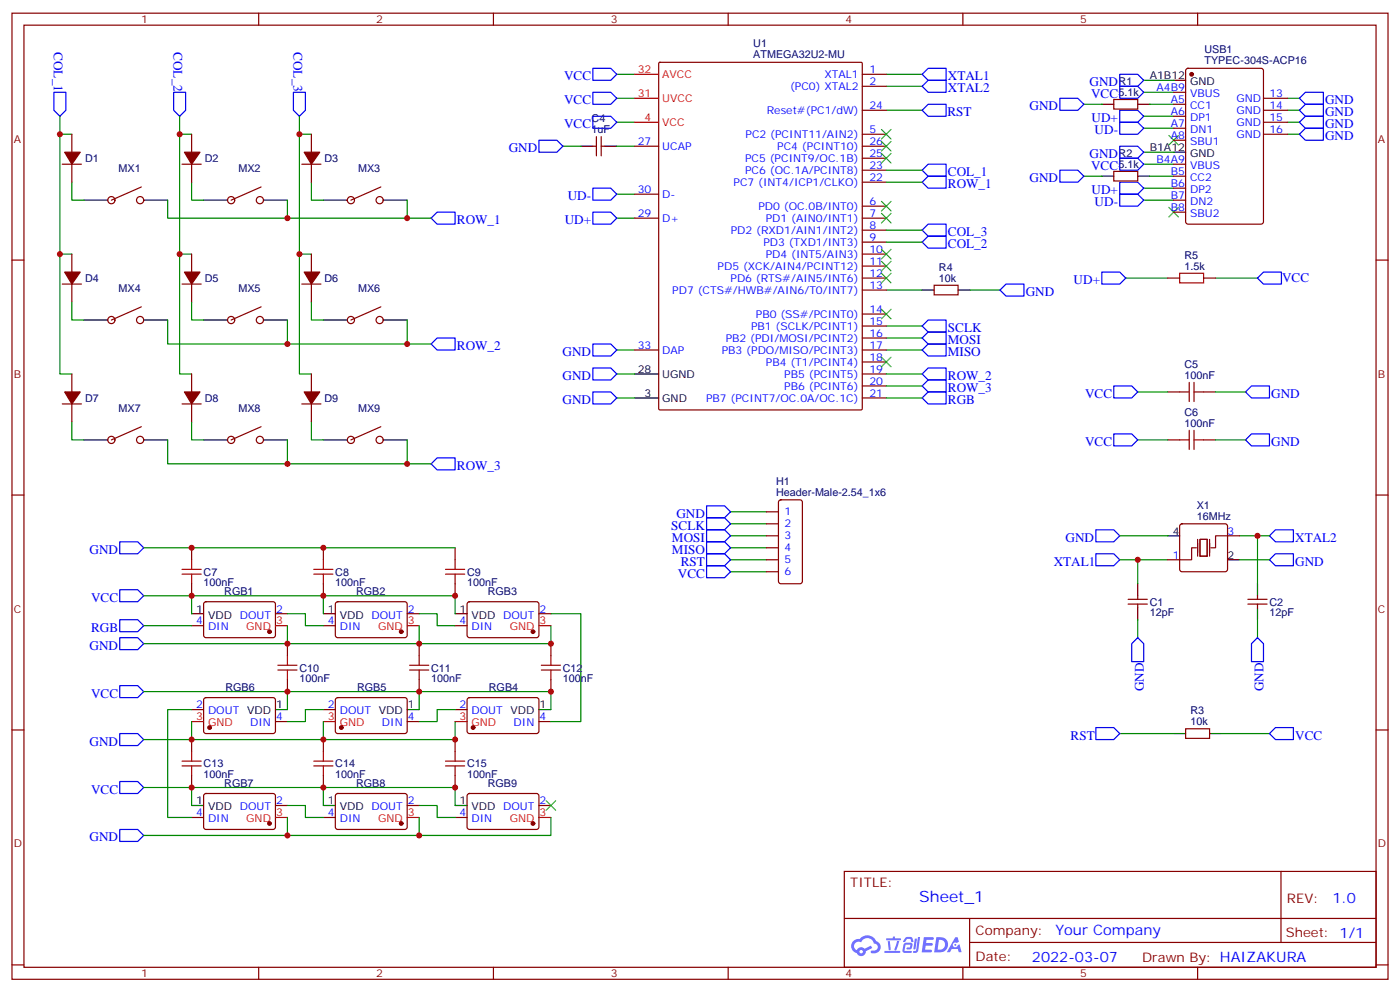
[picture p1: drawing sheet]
<svg xmlns="http://www.w3.org/2000/svg" width="412mm" height="292mm" viewBox="0 0 412 292" stroke-linecap="round" stroke-linejoin="round" font-family="sans-serif">
<g fill="none" stroke="#870000" stroke-width=".35">
<path d="M3.5 3.9h405.4v284.3h-405.4zM7.1 7.4h398.2v277.3h-398.2zM76.2 3.9v3.5M145.3 3.9v3.5M214.5 3.9v3.5M283.6 3.9v3.5M352.8 3.9v3.5M3.5 76.6h3.6M405.3 76.6h3.6M3.5 145.7h3.6M405.3 145.7h3.6M3.5 214.8h3.6"/>
<path d="M405.3 214.8h3.6M248.7 256.5h156.6v28.2h-156.6zM377.3 256.5v20.9M248.7 270.3h156.5M285.6 277.4h119.6M285.6 270.3v14.1M3.5 284h3.6M76.2 284.7v3.5M145.3 284.7v3.5M214.5 284.7v3.5M283.6 284.7v3.5M352.8 284.7v3.5"/>
<path d="M405.3 284h3.6"/>
</g>
<g fill="#5487ff">
<path d="M272.1 275.8h2.6l.3 .2-.1 .6h-2l-.1 .9h1.6l.4 .4-.4 .4h-1.7l-.2 1.2 1.8 .1 .3 .3-.2 .3-2.9 .1z"/>
<path d="M281.4 275.9h.7l.4 1.3-.7 .3a.74 .74 0 0 0-1.1 .3 .74 .74 0 0 0 .5 1 .74 .74 0 0 0 .9-.6l.5-.3 .7 2.3h-.9l-.2-.9h-1.9l-.5 .9h-.9z"/>
<path d="M269.5 276.2h.6l-.4 3a.31 .31 0 0 1-.3 .2 .31 .31 0 0 1-.3-.3z"/>
<path d="M270.4 275.8h.6l-.5 3.9a.89 .89 0 0 1-.7 .7 .89 .89 0 0 1-.9-.3l1-.4z"/>
<path d="M266.8 275.9l.6-.2 1.2 .2 .5 1.2-.6 .2-.4-1-1 .2a.95 .95 0 0 1-1 .8l-.1-.2z"/>
<path d="M266.4 277.6l1.8-.2a1.04 1.04 0 0 1 .6 1.1 1.04 1.04 0 0 1-.8 .9h-.7a.29 .29 0 0 1-.3-.3 .29 .29 0 0 1 .3-.2l.7-.1 .2-.8-1.4 .1-.4 1.7 1.9 .1a.29 .29 0 0 1 .3 .3 .29 .29 0 0 1-.3 .3l-2-.1-.4-.2 .2-2.1z"/>
<path d="M260.5 279.9h4.4a.3 .3 0 0 1 .3 .3 .3 .3 0 0 1-.3 .3h-4.3z"/>
<path d="M264.3 276.9h.6l-.5 1.7a1.02 1.02 0 0 1-.7 1.2l-.2-.3z"/>
<path d="M261.5 277h.6l.3 2.4-.3 .3-.3-.2z"/>
<path d="M261.1 276.2h1.9l.2-.6h.5l-.1 .6h1.5a.29 .29 0 0 1 .3 .3 .29 .29 0 0 1-.3 .2h-3.9z"/>
<path d="M275.8 275.8l-.6 4.5h1.4a2.27 2.27 0 0 0 2.7-2.3 2.27 2.27 0 0 0-2.7-2.2zM276.6 276.6a1.5 1.5 0 0 1 1.8 1.5 1.5 1.5 0 0 1-1.9 1.4h-.3z"/>
<path d="M251.4 277a2.09 2.09 0 0 0 1 3.5 1.37 1.37 0 0 0 1.5 .9 1.37 1.37 0 0 0 1.1-1.4l2-1-.5-.7-1.8 .9a1.4 1.4 0 0 0-2.3 .5 1.32 1.32 0 0 1-.6-1.9 1.32 1.32 0 0 1 1.9-.5 2.02 2.02 0 0 1 2-1.2 2.02 2.02 0 0 1 1.8 1.6 1.09 1.09 0 0 1 1.1 1.4 1.09 1.09 0 0 1-1.6 .7 .41 .41 0 0 0-.5 .3 .41 .41 0 0 0 .4 .5 1.89 1.89 0 0 0 2.4-1.2 1.89 1.89 0 0 0-1.2-2.4 2.98 2.98 0 0 0-5-.7l-1 .2zM253.2 280.1a.52 .52 0 0 1 1 0 .52 .52 0 0 1-1 0z"/>
<circle cx="281.4" cy="278.1" r=".28"/>
</g>
<g fill="none" stroke="#00f" stroke-width=".35">
<path d="M15.9 27.2h3.5v5.3l-1.8 1.7-1.7-1.7zM51.2 27.2h3.5v5.3l-1.8 1.7-1.7-1.7zM86.4 27.2h3.6v5.3l-1.8 1.7-1.8-1.7zM174.6 34.2h5.3l1.8 1.8-1.8 1.7h-5.3zM174.6 27.2h5.3l1.8 1.7-1.8 1.8h-5.3zM174.6 20.1h5.3l1.8 1.8-1.8 1.7h-5.3zM271.6 32.5l1.8-1.8h5.3v3.5h-5.3zM273.4 23.6h5.3v3.6h-5.3l-1.8-1.8zM273.4 20.1h5.3v3.5h-5.3l-1.8-1.7zM312.2 28.9h5.3l1.8 1.8-1.8 1.8h-5.3zM329.8 36h5.3l1.8 1.7-1.8 1.8h-5.3zM329.8 32.5h5.3l1.8 1.7-1.8 1.8h-5.3z"/>
<path d="M329.8 25.4h5.3l1.8 1.8-1.8 1.7h-5.3zM329.8 21.9h5.3l1.8 1.7-1.8 1.8h-5.3zM384.5 37.7h5.3v3.6h-5.3l-1.7-1.8zM384.5 34.2h5.3v3.5h-5.3l-1.7-1.7zM384.5 30.7h5.3v3.5h-5.3l-1.7-1.7zM384.5 27.2h5.3v3.5h-5.3l-1.7-1.8zM158.7 41.3h5.3l1.8 1.7-1.8 1.8h-5.3zM174.6 55.4h5.3l1.8 1.7-1.8 1.8h-5.3zM271.6 50.1l1.8-1.8h5.3v3.6h-5.3zM273.4 51.9h5.3v3.5h-5.3l-1.8-1.8zM312.2 50.1h5.3l1.8 1.8-1.8 1.7h-5.3zM329.8 57.1h5.3l1.8 1.8-1.8 1.8h-5.3z"/>
<path d="M329.8 53.6h5.3l1.8 1.8-1.8 1.7h-5.3zM329.8 46.6h5.3l1.8 1.7-1.8 1.8h-5.3zM329.8 43h5.3l1.8 1.8-1.8 1.8h-5.3zM128.8 62.4h5.3v3.6h-5.3l-1.8-1.8zM174.6 62.4h5.3l1.8 1.8-1.8 1.8h-5.3zM273.4 66h5.3v3.5h-5.3l-1.8-1.8zM273.4 69.5h5.3v3.5h-5.3l-1.8-1.7zM271.6 96l1.8-1.8h5.3v3.5h-5.3zM273.4 97.7h5.3v3.5h-5.3l-1.8-1.7zM296.3 83.6h5.3v3.5h-5.3l-1.7-1.7zM324.6 80.1h5.2l1.8 1.7-1.8 1.8h-5.2zM370.4 81.8l1.8-1.7h5.3v3.5h-5.3z"/>
<path d="M127 101.2l1.8-1.7h5.3v3.5h-5.3zM174.6 115.4h5.3l1.8 1.7-1.8 1.8h-5.3zM174.6 108.3h5.3l1.8 1.8-1.8 1.7h-5.3zM174.6 101.2h5.3l1.8 1.8-1.8 1.8h-5.3zM271.6 117.1l1.8-1.7h5.3v3.5h-5.3zM273.4 111.8h5.3v3.6h-5.3l-1.8-1.8zM273.4 108.3h5.3v3.5h-5.3l-1.8-1.7zM273.4 101.2h5.3v3.6h-5.3l-1.8-1.8zM328.1 113.6h5.3l1.7 1.8-1.7 1.7h-5.3zM366.9 115.4l1.8-1.8h5.2v3.5h-5.2zM128.8 134.8h5.3v3.5h-5.3l-1.8-1.8zM328.1 127.7h5.3l1.7 1.8-1.7 1.7h-5.3z"/>
<path d="M368.7 127.7h5.2v3.5h-5.2l-1.8-1.7zM35.3 159.5h5.3l1.7 1.7-1.7 1.8h-5.3zM208.1 148.9h5.3l1.8 1.7-1.8 1.8h-5.3zM208.1 152.4h5.3l1.8 1.8-1.8 1.7h-5.3zM208.1 159.5h5.3l1.8 1.7-1.8 1.8h-5.3zM208.1 155.9h5.3l1.8 1.8-1.8 1.8h-5.3zM322.8 155.9h5.3l1.7 1.8-1.7 1.8h-5.3zM375.7 155.9h5.3v3.6h-5.3l-1.8-1.8zM35.3 173.6h5.3l1.7 1.7-1.7 1.8h-5.3zM208.1 166.5h5.3l1.8 1.8-1.8 1.7h-5.3zM208.1 163h5.3l1.8 1.7-1.8 1.8h-5.3zM322.8 163h5.3l1.7 1.7-1.7 1.8h-5.3z"/>
<path d="M375.7 163h5.3v3.5h-5.3l-1.8-1.8zM35.3 182.4h5.3l1.7 1.7-1.7 1.8h-5.3zM35.3 187.7h5.3l1.7 1.7-1.7 1.8h-5.3zM335.1 187.7l1.8 1.7v5.3h-3.5v-5.3zM370.4 187.7l1.8 1.7v5.3h-3.5v-5.3zM35.3 201.8h5.3l1.7 1.8-1.7 1.7h-5.3zM35.3 215.9h5.3l1.7 1.8-1.7 1.7h-5.3zM322.8 214.1h5.3l1.7 1.8-1.7 1.8h-5.3zM375.7 214.1h5.3v3.6h-5.3l-1.8-1.8zM35.3 230h5.3l1.7 1.8-1.7 1.7h-5.3zM35.3 244.1h5.3l1.7 1.8-1.7 1.7h-5.3z"/>
</g>
<g fill="none" stroke="#870000" stroke-width=".35">
<path d="M194.1 18.5l.3-.2h59.2l.4 .2v101.8l-.2 .3h-59.4l-.3-.1zM21.2 39.5v5.3M56.4 39.5v5.3M91.7 39.5v5.3M254 32.5h7.1M254 39.5h7.1M254 21.9h7.1M254 25.4h7.1M328.1 29.3h7v2.8h-7zM345.7 27.2h3.5M345.7 30.7h3.5M345.7 34.2h3.5"/>
<path d="M345.7 37.7h3.5M349.5 20.3l.5-.2h21.5l.6 .4 .1 44.8-.5 .6-21.7 .1-.7-.5-.1-44.7zM372.2 28.9h7M372.2 32.5h7M372.2 36h7M372.2 39.5h7M18.3 48.3h5.7M21.2 48.3v5.3M41.6 55l-8.8 3.9M53.6 48.3h5.7M56.4 48.3v5.3M76.9 55l-8.8 3.9"/>
<path d="M88.9 48.3h5.6M91.7 48.3v5.3M112.2 55l-8.8 3.9M174.6 43h1.1M175.7 40.2v5.7M177.1 43h1.1M177.1 40.2v5.7M187 43h7M187 57.1h7M254 43h7.1M254 46.6h7.1M254 50.1h7.1"/>
<path d="M254 53.6h7.1M328.1 50.4h7v2.9h-7zM345.7 41.3h3.5M345.7 48.3h3.5M345.7 51.9h3.5M345.7 55.4h3.5M345.7 58.9h3.5M21.2 74.8v5.3M56.4 74.8v5.3M91.7 74.8v5.3M187 64.2h7M254 64.2h7.1"/>
<path d="M254 67.7h7.1M254 74.8h7.1M254 78.3h7.1M254 60.7h7.1M254 71.3h7.1M345.7 62.4h3.5M18.3 83.6h5.7M21.2 83.6v5.3M41.6 90.3l-8.8 3.9M53.6 83.6h5.7M56.4 83.6v5.3M76.9 90.3l-8.8 3.9"/>
<path d="M88.9 83.6h5.6M91.7 83.6v5.3M112.2 90.3l-8.8 3.9M254 92.4h7.1M254 96h7.1M254 99.5h7.1M254 81.8h7.1M254 85.4h7.1M275.2 84h7v2.8h-7zM344 81.8h3.5M354.5 81.8h3.6M18.3 118.9h5.7"/>
<path d="M21.2 110.1v5.3M21.2 118.9v5.3M53.6 118.9h5.7M56.4 110.1v5.3M56.4 118.9v5.3M88.9 118.9h5.6M91.7 110.1v5.3M91.7 118.9v5.3M187 103h7M254 103h7.1M254 106.5h7.1M254 110.1h7.1"/>
<path d="M254 113.6h7.1M254 117.1h7.1M344 115.4h3.5M354.5 115.4h3.6M41.6 125.6l-8.8 3.9M76.9 125.6l-8.8 3.9M112.2 125.6l-8.8 3.9M344 129.5h3.5M354.5 129.5h3.6M225.8 157.7h3.5M225.8 150.6h3.5M225.8 154.2h3.5"/>
<path d="M229.5 147.3l.5-.2h5.7l.6 .4 .1 23.6-.5 .6-5.9 .1-.6-.5-.1-23.5zM347.7 154.4l.5-.2h12.7l.5 .2 .2 .5v12.7l-.2 .5-.5 .2h-12.7l-.5-.3-.2-.4v-12.7zM361.6 157.7h3.5M56.4 161.2v3.5M56.4 171.8v3.5M60.2 177.3l.5-.2h20l.4 .7v9.4l-.7 .5-20-.1-.4-.6v-9.2zM95.2 161.2v3.5M95.2 171.8v3.5M99 177.3l.5-.2h20l.4 .7v9.4l-.7 .5-20-.1-.4-.6v-9.2zM134.1 161.2v3.5M134.1 171.8v3.5M137.8 177.3l.5-.2h20l.4 .7v9.4l-.7 .5-20-.1-.4-.6v-9.2z"/>
<path d="M225.8 164.7h3.5M225.8 161.2h3.5M225.8 168.3h3.5M332.3 177.8h5.7M332.3 176.4h5.7M335.1 175.3v1.1M335.1 177.8v1.1M344 164.7h3.5M367.6 177.8h5.6M367.6 176.4h5.6M370.4 175.3v1.1M370.4 177.8v1.1"/>
<path d="M56.4 184.1h3.6M81.1 180.6h3.6M84.7 189.4v3.6M95.2 184.1h3.6M119.9 180.6h3.6M123.5 189.4v3.6M134.1 184.1h3.5M158.7 180.6h3.6M162.3 189.4v3.6M56.4 208.8h3.6M56.4 217.7v3.5M60.2 205.5l.5-.2 20 .1 .4 .6v9.5l-.7 .4-20-.1-.4-.6v-9.2z"/>
<path d="M81.1 212.4h3.6M84.7 200v3.6M95.2 208.8h3.6M95.2 217.7v3.5M99 205.5l.5-.2 20 .1 .4 .6v9.5l-.7 .4-20-.1-.4-.6v-9.2zM119.9 212.4h3.6M123.5 200v3.6M134.1 208.8h3.5M134.1 217.7v3.5M137.8 205.5l.5-.2 20 .1 .4 .6v9.5l-.7 .4-20-.1-.4-.6v-9.2zM158.7 212.4h3.6M162.3 200v3.6"/>
<path d="M349.2 214.5h7.1v2.8h-7.1zM56.4 228.2v3.6M60.2 233.7l.5-.2 20 .1 .4 .6v9.5l-.7 .4h-20l-.4-.7v-9.2zM81.1 237.1h3.6M95.2 228.2v3.6M99 233.7l.5-.2 20 .1 .4 .6v9.5l-.7 .4h-20l-.4-.7v-9.2zM119.9 237.1h3.6M134.1 228.2v3.6M137.8 233.7l.5-.2 20 .1 .4 .6v9.5l-.7 .4h-20l-.4-.7v-9.2zM158.7 237.1h3.6M56.4 240.6h3.6M95.2 240.6h3.6"/>
<path d="M134.1 240.6h3.5"/>
<circle cx="32.8" cy="58.9" r="1.06"/>
<circle cx="41.3" cy="58.9" r="1.06"/>
<circle cx="68.1" cy="58.9" r="1.06"/>
<circle cx="76.6" cy="58.9" r="1.06"/>
<circle cx="103.4" cy="58.9" r="1.06"/>
<circle cx="111.8" cy="58.9" r="1.06"/>
<circle cx="32.8" cy="94.2" r="1.06"/>
<circle cx="41.3" cy="94.2" r="1.06"/>
<circle cx="68.1" cy="94.2" r="1.06"/>
<circle cx="76.6" cy="94.2" r="1.06"/>
<circle cx="103.4" cy="94.2" r="1.06"/>
<circle cx="111.8" cy="94.2" r="1.06"/>
<circle cx="32.8" cy="129.5" r="1.06"/>
<circle cx="41.3" cy="129.5" r="1.06"/>
<circle cx="68.1" cy="129.5" r="1.06"/>
<circle cx="76.6" cy="129.5" r="1.06"/>
<circle cx="103.4" cy="129.5" r="1.06"/>
<circle cx="111.8" cy="129.5" r="1.06"/>
</g>
<g fill="none" stroke="#000" stroke-width=".35">
<path d="M324.6 30.7h3.5M335.1 30.7h3.6M345.7 23.6h3.5M24.7 58.9h7M42.3 58.9h7.1M60 58.9h7M77.6 58.9h7.1M95.2 58.9h7.1M112.9 58.9h7M171.1 43h3.5M178.2 43h3.5M324.6 51.9h3.5"/>
<path d="M335.1 51.9h3.6M345.7 44.8h3.5M24.7 94.2h7M42.3 94.2h7.1M60 94.2h7M77.6 94.2h7.1M95.2 94.2h7.1M112.9 94.2h7M271.6 85.4h3.6M282.2 85.4h3.6M187 110.1h7M187 117.1h7"/>
<path d="M24.7 129.5h7M42.3 129.5h7.1M60 129.5h7M77.6 129.5h7.1M95.2 129.5h7.1M112.9 129.5h7M344 157.7h3.5M335.1 171.8v3.5M335.1 178.9v3.5M361.6 164.7h3.5M370.4 171.8v3.5M370.4 178.9v3.5"/>
<path d="M56.4 180.6h3.6M95.2 180.6h3.6M134.1 180.6h3.5M81.1 208.8h3.6M119.9 208.8h3.6M158.7 208.8h3.6M345.7 215.9h3.5M356.3 215.9h3.5M56.4 237.1h3.6M95.2 237.1h3.6M134.1 237.1h3.5"/>
</g>
<g fill="none" stroke="#008700" stroke-width=".35">
<path d="M17.6 34.2v75.9h3.6M17.6 39.5h3.6M52.9 34.2v5.3h3.5M52.9 39.5v35.3h3.5M88.2 34.2v75.9h3.5M88.2 39.5h3.5M181.7 36h5.3M181.7 28.9h5.3M181.7 21.9h5.3M261.1 32.5h10.5M261.1 25.4h10.5M261.1 21.9h10.5"/>
<path d="M319.3 30.7h5.3M336.9 37.7h8.8M336.9 34.2h8.8M336.9 27.2h8.8M336.9 23.6h8.8M338.7 30.7h7M379.2 39.5h3.6M379.2 36h3.6M379.2 32.5h3.6M379.2 28.9h3.6M21.2 53.6v5.3h3.5M49.4 58.9v5.3h77.6"/>
<path d="M56.4 53.6v5.3h3.6M84.7 58.9v5.3M91.7 53.6v5.3h3.5M119.9 58.9v5.3M165.8 43h5.3M181.7 43h5.3M181.7 57.1h5.3M261.1 50.1h10.5M261.1 53.6h10.5M319.3 51.9h5.3M336.9 58.9h8.8M336.9 55.4h8.8"/>
<path d="M336.9 48.3h8.8M336.9 44.8h8.8M338.7 51.9h7M17.6 74.8h3.6M52.9 74.8v35.3h3.5M88.2 74.8h3.5M181.7 64.2h5.3M261.1 71.3h10.5M261.1 67.7h10.5M21.2 88.9v5.3h3.5M49.4 94.2v7h77.6M56.4 88.9v5.3h3.6"/>
<path d="M84.7 94.2v7M91.7 88.9v5.3h3.5M119.9 94.2v7M261.1 96h10.5M261.1 99.5h10.5M261.1 85.4h10.5M285.8 85.4h8.8M331.6 81.8h12.4M358.1 81.8h12.3M181.7 103h5.3M181.7 117.1h5.3M181.7 110.1h5.3"/>
<path d="M261.1 103h10.5M261.1 117.1h10.5M261.1 110.1h10.5M261.1 113.6h10.5M335.1 115.4h8.9M358.1 115.4h8.8M21.2 124.2v5.3h3.5M49.4 129.5v7h77.6M56.4 124.2v5.3h3.6M84.7 129.5v7M91.7 124.2v5.3h3.5M119.9 129.5v7"/>
<path d="M335.1 129.5h8.9M358.1 129.5h8.8M215.2 157.7h10.6M215.2 154.2h10.6M215.2 150.6h10.6M329.8 157.7h14.2M365.1 157.7h8.8M370.4 157.7v14.1M42.3 175.3h14.1v5.3M42.3 161.2h91.8M56.4 175.3h77.7v5.3M95.2 175.3v5.3"/>
<path d="M215.2 164.7h10.6M215.2 161.2h10.6M215.2 168.3h10.6M329.8 164.7h14.2M335.1 164.7v7.1M365.1 164.7h8.8M42.3 184.1h14.1M84.7 180.6h5.3v3.5h5.2M84.7 184.1v5.3M123.5 180.6h5.3v3.5h5.3M123.5 184.1v5.3M162.3 180.6h8.8v31.8h-8.8"/>
<path d="M162.3 184.1v5.3h-120M335.1 182.4v5.3M370.4 182.4v5.3M42.3 203.6h42.4v5.2M56.4 208.8h-7v31.8h7M56.4 212.4v5.3M84.7 203.6h77.6v5.2M95.2 208.8h-5.2v3.6h-5.3M95.2 212.4v5.3M123.5 203.6v5.2M134.1 208.8h-5.3v3.6h-5.3M134.1 212.4v5.3h-91.8"/>
<path d="M329.8 215.9h15.9M359.8 215.9h14.1M42.3 231.8h14.1v5.3M56.4 231.8h77.7v5.3M84.7 237.1h5.3v3.5h5.2M95.2 231.8v5.3M123.5 237.1h5.3v3.5h5.3M84.7 240.6v5.3h-42.4M123.5 240.6v5.3h-38.8M162.3 240.6v5.3h-38.8"/>
</g>
<g fill="none" stroke="#3c3" stroke-width=".35">
<path d="M259.6 38.1l2.9 2.8M262.5 38.1l-2.9 2.8M344.3 39.9l2.8 2.8M347.1 39.9l-2.8 2.8M259.6 41.6l2.9 2.8M259.6 45.2l2.9 2.8M259.6 59.3l2.9 2.8M262.5 41.6l-2.9 2.8M262.5 45.2l-2.9 2.8M262.5 59.3l-2.9 2.8M259.6 76.9l2.9 2.8M259.6 73.4l2.9 2.8"/>
<path d="M259.6 62.8l2.9 2.8M262.5 76.9l-2.9 2.8M262.5 73.4l-2.9 2.8M262.5 62.8l-2.9 2.8M344.3 61l2.8 2.9M347.1 61l-2.8 2.9M259.6 91l2.9 2.8M259.6 80.4l2.9 2.9M262.5 91l-2.9 2.8M262.5 80.4l-2.9 2.9M259.6 105.1l2.9 2.8M262.5 105.1l-2.9 2.8"/>
<path d="M160.9 235.7l2.8 2.8M163.7 235.7l-2.8 2.8"/>
</g>
<g fill="#870000" stroke="#870000" stroke-width=".35">
<path d="M19 44.8h4.6l-2.4 3.5z"/>
<path d="M54.3 44.8h4.6l-2.5 3.5z"/>
<path d="M89.6 44.8h4.6l-2.5 3.5z"/>
<path d="M19 80.1h4.6l-2.4 3.5z"/>
<path d="M54.3 80.1h4.6l-2.5 3.5z"/>
<path d="M89.6 80.1h4.6l-2.5 3.5z"/>
<path d="M19 115.4h4.6l-2.4 3.5z"/>
<path d="M54.3 115.4h4.6l-2.5 3.5z"/>
<path d="M89.6 115.4h4.6l-2.5 3.5z"/>
<circle cx="351" cy="21.9" r=".53"/>
<circle cx="79.4" cy="185.9" r=".53"/>
<circle cx="118.2" cy="185.9" r=".53"/>
<circle cx="157" cy="185.9" r=".53"/>
<circle cx="139.3" cy="214.1" r=".53"/>
<circle cx="100.5" cy="214.1" r=".53"/>
<circle cx="61.7" cy="214.1" r=".53"/>
<circle cx="79.4" cy="242.4" r=".53"/>
<circle cx="118.2" cy="242.4" r=".53"/>
<circle cx="157" cy="242.4" r=".53"/>
</g>
<path d="M187 28.9h7M187 36h7M187 21.9h7M81.1 184.1h3.6M119.9 184.1h3.6M158.7 184.1h3.6M56.4 212.4h3.6M95.2 212.4h3.6M134.1 212.4h3.5M81.1 240.6h3.6M119.9 240.6h3.6M158.7 240.6h3.6" fill="none" stroke="#f00" stroke-width=".35"/>
<path d="M352.8 158.7v5M353.5 158.7h2.1v5h-2.1zM356.3 158.7v5M361.6 157.7h-3.5v3.5h-1.4M352.4 161.2h-1.4v3.5h-3.5" fill="none" stroke="#870012" stroke-width=".35"/>
<g fill="none" stroke="#a10000" stroke-width=".35">
<path d="M347.5 80.4h7v2.9h-7zM347.5 115.4h2.8M350.3 112.5v5.7M351.7 112.5v5.7M351.7 115.4h2.8M347.5 129.5h2.8M350.3 126.6v5.7M351.7 126.6v5.7M351.7 129.5h2.8M53.6 167.6h5.7M53.6 169h5.7M56.4 164.7v2.9"/>
<path d="M56.4 169v2.8M92.4 167.6h5.7M92.4 169h5.7M95.2 164.7v2.9M95.2 169v2.8M131.2 167.6h5.7M131.2 169h5.7M134.1 164.7v2.9M134.1 169v2.8M81.8 195.8h5.7M81.8 197.2h5.7M84.7 193v2.8"/>
<path d="M84.7 197.2v2.8M120.6 195.8h5.7M120.6 197.2h5.7M123.5 193v2.8M123.5 197.2v2.8M159.5 195.8h5.6M159.5 197.2h5.6M162.3 193v2.8M162.3 197.2v2.8M53.6 224h5.7M53.6 225.4h5.7M56.4 221.2v2.8"/>
<path d="M56.4 225.4v2.8M92.4 224h5.7M92.4 225.4h5.7M95.2 221.2v2.8M95.2 225.4v2.8M131.2 224h5.7M131.2 225.4h5.7M134.1 221.2v2.8M134.1 225.4v2.8"/>
</g>
<g fill="#c00">
<circle cx="52.9" cy="39.5" r=".88"/>
<circle cx="52.9" cy="74.8" r=".88"/>
<circle cx="84.7" cy="136.5" r=".88"/>
<circle cx="119.9" cy="136.5" r=".88"/>
<circle cx="84.7" cy="101.2" r=".88"/>
<circle cx="119.9" cy="101.2" r=".88"/>
<circle cx="84.7" cy="64.2" r=".88"/>
<circle cx="119.9" cy="64.2" r=".88"/>
<circle cx="17.6" cy="74.8" r=".88"/>
<circle cx="17.6" cy="39.5" r=".88"/>
<circle cx="88.2" cy="39.5" r=".88"/>
<circle cx="88.2" cy="74.8" r=".88"/>
<circle cx="335.1" cy="164.7" r=".88"/>
<circle cx="370.4" cy="157.7" r=".88"/>
<circle cx="56.4" cy="175.3" r=".88"/>
<circle cx="95.3" cy="175.3" r=".88"/>
<circle cx="84.7" cy="189.4" r=".88"/>
<circle cx="123.5" cy="189.4" r=".88"/>
<circle cx="84.7" cy="203.6" r=".88"/>
<circle cx="123.5" cy="203.6" r=".88"/>
<circle cx="95.3" cy="217.7" r=".88"/>
<circle cx="56.4" cy="217.7" r=".88"/>
<circle cx="56.4" cy="231.8" r=".88"/>
<circle cx="95.3" cy="231.8" r=".88"/>
<circle cx="134.1" cy="175.3" r=".88"/>
<circle cx="162.3" cy="189.4" r=".88"/>
<circle cx="162.3" cy="203.6" r=".88"/>
<circle cx="134.1" cy="217.7" r=".88"/>
<circle cx="134.1" cy="231.8" r=".88"/>
<circle cx="84.7" cy="245.9" r=".88"/>
<circle cx="123.5" cy="245.9" r=".88"/>
<circle cx="56.4" cy="161.2" r=".88"/>
<circle cx="95.3" cy="161.2" r=".88"/>
</g>
<text font-size="4.6" fill="#00f" x="270.8" y="265.5">Sheet_1</text>
<g font-size="4.2" fill="#00f">
<text x="392.5" y="265.7">1.0</text>
<text x="310.9" y="275.3">Your Company</text>
<text x="304" y="283.1">2022-03-07</text>
</g>
<g font-size="3.9" fill="#00f">
<text x="15.9" y="15.3" transform="rotate(90 15.9 15.3)">COL_1</text>
<text x="51.2" y="15.3" transform="rotate(90 51.2 15.3)">COL_2</text>
<text x="86.4" y="15.3" transform="rotate(90 86.4 15.3)">COL_3</text>
<text x="166.2" y="23.6">VCC</text>
<text x="279.2" y="23.6">XTAL1</text>
<text x="279.2" y="27.2">XTAL2</text>
<text x="320.9" y="25.4">GND</text>
<text x="321.4" y="28.9">VCC</text>
<text x="166.2" y="30.7">VCC</text>
<text x="279.1" y="34.2">RST</text>
<text x="303.3" y="32.5">GND</text>
<text x="321.6" y="36">UD+</text>
<text x="390.3" y="34.2">GND</text>
<text x="390.3" y="30.7">GND</text>
<text x="166.2" y="37.7">VCC</text>
<text x="322.4" y="39.5">UD-</text>
<text x="390.3" y="41.3">GND</text>
<text x="390.3" y="37.7">GND</text>
<text x="149.8" y="44.8">GND</text>
<text x="320.9" y="46.6">GND</text>
<text x="279.2" y="51.9">COL_1</text>
<text x="303.3" y="53.6">GND</text>
<text x="321.4" y="50.1">VCC</text>
<text x="167.2" y="58.9">UD-</text>
<text x="279.2" y="55.4">ROW_1</text>
<text x="321.6" y="57.1">UD+</text>
<text x="134.6" y="66">ROW_1</text>
<text x="166.3" y="66">UD+</text>
<text x="322.4" y="60.7">UD-</text>
<text x="279.2" y="69.5">COL_3</text>
<text x="279.2" y="73">COL_2</text>
<text x="316.3" y="83.6">UD+</text>
<text x="377.7" y="83.1">VCC</text>
<text x="302.2" y="87.1">GND</text>
<text x="279.2" y="97.7">SCLK</text>
<text x="279.2" y="101.2">MOSI</text>
<text x="134.6" y="103">ROW_2</text>
<text x="165.7" y="104.8">GND</text>
<text x="279.2" y="104.8">MISO</text>
<text x="165.7" y="111.8">GND</text>
<text x="279.2" y="111.8">ROW_2</text>
<text x="165.7" y="118.9">GND</text>
<text x="279.2" y="118.9">RGB</text>
<text x="279.2" y="115.4">ROW_3</text>
<text x="319.6" y="117.1">VCC</text>
<text x="374.5" y="117.1">GND</text>
<text x="319.6" y="131.2">VCC</text>
<text x="374.5" y="131.2">GND</text>
<text x="134.6" y="138.3">ROW_3</text>
<text x="197.8" y="155.9">SCLK</text>
<text x="199.2" y="152.4">GND</text>
<text x="197.9" y="159.5">MOSI</text>
<text x="313.9" y="159.5">GND</text>
<text x="381.5" y="159.5">XTAL2</text>
<text x="26.4" y="163">GND</text>
<text x="197.9" y="163">MISO</text>
<text x="200.5" y="166.5">RST</text>
<text x="310.4" y="166.5">XTAL1</text>
<text x="381.5" y="166.5">GND</text>
<text x="199.7" y="170">VCC</text>
<text x="26.8" y="177.1">VCC</text>
<text x="26.8" y="185.9">RGB</text>
<text x="26.4" y="191.2">GND</text>
<text x="336.9" y="203.4" transform="rotate(-90 336.9 203.4)">GND</text>
<text x="372.2" y="203.4" transform="rotate(-90 372.2 203.4)">GND</text>
<text x="26.8" y="205.3">VCC</text>
<text x="26.4" y="219.4">GND</text>
<text x="315.4" y="217.7">RST</text>
<text x="381.5" y="217.7">VCC</text>
<text x="26.8" y="233.5">VCC</text>
<text x="26.4" y="247.6">GND</text>
</g>
<g font-size="3.9" fill="#800">
<text x="250.5" y="261.1">TITLE:</text>
<text x="379.1" y="265.7">REV:</text>
<text x="287.4" y="275.3">Company:</text>
<text x="378.7" y="275.9">Sheet: 1/1</text>
<text x="287.4" y="282.9">Date:</text>
<text x="336.4" y="283">Drawn By: HAIZAKURA</text>
</g>
<g font-size="3.2" fill="#800">
<text x="41.6" y="6.9">1</text>
<text x="110.8" y="6.9">2</text>
<text x="179.9" y="6.9">3</text>
<text x="249.1" y="6.9">4</text>
<text x="318.2" y="6.9">5</text>
<text x="4.1" y="42">A</text>
<text x="405.9" y="42">A</text>
<text x="4.1" y="111.1">B</text>
<text x="405.9" y="111.1">B</text>
<text x="4.1" y="180.3">C</text>
<text x="405.9" y="180.3">C</text>
<text x="4.1" y="249.4">D</text>
<text x="405.9" y="249.4">D</text>
<text x="41.6" y="287.7">1</text>
<text x="110.8" y="287.7">2</text>
<text x="179.9" y="287.7">3</text>
<text x="249.1" y="287.7">4</text>
<text x="318.2" y="287.7">5</text>
</g>
<g font-size="3.2" fill="#000080">
<text x="221.9" y="17.1">ATMEGA32U2-MU</text>
<text x="221.9" y="13.9">U1</text>
<text x="354.8" y="15.6">USB1</text>
<text x="354.8" y="18.8">TYPEC-304S-ACP16</text>
<text x="329.5" y="28.2">5.1k</text>
<text x="329.5" y="25">R1</text>
<text x="174.3" y="36">C4</text>
<text x="174.3" y="39.2">1uF</text>
<text x="25" y="47.7">D1</text>
<text x="60.3" y="47.7">D2</text>
<text x="95.6" y="47.7">D3</text>
<text x="329.5" y="46.2">R2</text>
<text x="34.9" y="50.8">MX1</text>
<text x="70.2" y="50.8">MX2</text>
<text x="105.5" y="50.8">MX3</text>
<text x="329.5" y="49.4">5.1k</text>
<text x="348.9" y="76.2">R5</text>
<text x="25" y="83">D4</text>
<text x="60.3" y="83">D5</text>
<text x="95.6" y="83">D6</text>
<text x="276.6" y="82.9">10k</text>
<text x="276.6" y="79.7">R4</text>
<text x="348.9" y="79.4">1.5k</text>
<text x="34.9" y="86">MX4</text>
<text x="70.2" y="86">MX5</text>
<text x="105.5" y="86">MX6</text>
<text x="348.9" y="111.5">100nF</text>
<text x="348.9" y="108.3">C5</text>
<text x="25" y="118.3">D7</text>
<text x="60.3" y="118.3">D8</text>
<text x="95.6" y="118.3">D9</text>
<text x="34.9" y="121.3">MX7</text>
<text x="70.2" y="121.3">MX8</text>
<text x="105.5" y="121.3">MX9</text>
<text x="348.9" y="125.6">100nF</text>
<text x="348.9" y="122.4">C6</text>
<text x="228.6" y="142.9">H1</text>
<text x="228.6" y="146">Header-Male-2.54_1x6</text>
<text x="352.5" y="149.8">X1</text>
<text x="352.5" y="153">16MHz</text>
<text x="60" y="172.6">100nF</text>
<text x="60" y="169.4">C7</text>
<text x="98.8" y="172.6">100nF</text>
<text x="98.8" y="169.4">C8</text>
<text x="137.6" y="172.6">100nF</text>
<text x="137.6" y="169.4">C9</text>
<text x="66.1" y="175.2">RGB1</text>
<text x="104.9" y="175.2">RGB2</text>
<text x="143.7" y="175.2">RGB3</text>
<text x="338.7" y="178.2">C1</text>
<text x="373.9" y="178.2">C2</text>
<text x="338.7" y="181.4">12pF</text>
<text x="373.9" y="181.4">12pF</text>
<text x="88.2" y="197.6">C10</text>
<text x="127" y="197.6">C11</text>
<text x="165.8" y="197.6">C12</text>
<text x="66.4" y="203.4">RGB6</text>
<text x="88.2" y="200.8">100nF</text>
<text x="105.2" y="203.4">RGB5</text>
<text x="127" y="200.8">100nF</text>
<text x="144" y="203.4">RGB4</text>
<text x="165.8" y="200.8">100nF</text>
<text x="350.7" y="213.4">10k</text>
<text x="350.7" y="210.3">R3</text>
<text x="60" y="225.9">C13</text>
<text x="98.8" y="225.9">C14</text>
<text x="137.6" y="225.9">C15</text>
<text x="60" y="229">100nF</text>
<text x="66.1" y="231.6">RGB7</text>
<text x="98.8" y="229">100nF</text>
<text x="104.9" y="231.6">RGB8</text>
<text x="137.6" y="229">100nF</text>
<text x="143.7" y="231.6">RGB9</text>
</g>
<g font-size="3.2" fill="#f00">
<text x="187.9" y="21.5">32</text>
<text x="195.1" y="22.9">AVCC</text>
<text x="187.9" y="28.6">31</text>
<text x="195.1" y="30">UVCC</text>
<text x="189.9" y="35.6">4</text>
<text x="195.1" y="37">VCC</text>
<text x="72.6" y="185.6">GND</text>
<text x="81.3" y="183.8">3</text>
<text x="111.4" y="185.6">GND</text>
<text x="120.1" y="183.8">3</text>
<text x="150.2" y="185.6">GND</text>
<text x="158.9" y="183.8">3</text>
<text x="57.8" y="212">3</text>
<text x="61.3" y="213.8">GND</text>
<text x="96.6" y="212">3</text>
<text x="100.1" y="213.8">GND</text>
<text x="135.4" y="212">3</text>
<text x="138.9" y="213.8">GND</text>
<text x="72.6" y="242">GND</text>
<text x="81.3" y="240.2">3</text>
<text x="111.4" y="242">GND</text>
<text x="120.1" y="240.2">3</text>
<text x="150.2" y="242">GND</text>
<text x="158.9" y="240.2">3</text>
</g>
<g font-size="3.2" fill="#00f">
<text x="242.9" y="22.9">XTAL1</text>
<text x="256.1" y="21.5">1</text>
<text x="232.7" y="26.5">(PC0) XTAL2</text>
<text x="256.1" y="25">2</text>
<text x="340.7" y="26.8">A4B9</text>
<text x="350.6" y="28.6">VBUS</text>
<text x="364.2" y="30">GND</text>
<text x="373.9" y="28.6">13</text>
<text x="225.9" y="33.5">Reset#(PC1/dW)</text>
<text x="256.1" y="32.1">24</text>
<text x="344.9" y="30.3">A5</text>
<text x="344.9" y="33.9">A6</text>
<text x="350.6" y="32.1">CC1</text>
<text x="350.6" y="35.6">DP1</text>
<text x="364.2" y="33.5">GND</text>
<text x="373.9" y="32.1">14</text>
<text x="373.9" y="35.6">15</text>
<text x="219.6" y="40.6">PC2 (PCINT11/AIN2)</text>
<text x="256.1" y="39.2">5</text>
<text x="344.9" y="37.4">A7</text>
<text x="344.9" y="40.9">A8</text>
<text x="350.6" y="39.2">DN1</text>
<text x="364.2" y="37">GND</text>
<text x="364.2" y="40.6">GND</text>
<text x="373.9" y="39.2">16</text>
<text x="187.9" y="42.7">27</text>
<text x="195.1" y="44.1">UCAP</text>
<text x="219.5" y="47.6">PC5 (PCINT9/OC.1B)</text>
<text x="229" y="44.1">PC4 (PCINT10)</text>
<text x="256.1" y="42.7">26</text>
<text x="256.1" y="46.2">25</text>
<text x="340.7" y="48">B4A9</text>
<text x="350.6" y="42.7">SBU1</text>
<text x="219.5" y="51.2">PC6 (OC.1A/PCINT8)</text>
<text x="256.1" y="49.7">23</text>
<text x="256.1" y="53.3">22</text>
<text x="344.9" y="51.5">B5</text>
<text x="350.6" y="49.7">VBUS</text>
<text x="350.6" y="53.3">CC2</text>
<text x="187.9" y="56.8">30</text>
<text x="195.1" y="58.2">D-</text>
<text x="216.1" y="54.7">PC7 (INT4/ICP1/CLKO)</text>
<text x="344.9" y="55">B6</text>
<text x="344.9" y="58.6">B7</text>
<text x="350.6" y="56.8">DP2</text>
<text x="187.9" y="63.9">29</text>
<text x="195.1" y="65.3">D+</text>
<text x="223.4" y="61.7">PD0 (OC.0B/INT0)</text>
<text x="225.6" y="65.3">PD1 (AIN0/INT1)</text>
<text x="256.1" y="63.9">7</text>
<text x="256.1" y="60.3">6</text>
<text x="344.9" y="62.1">B8</text>
<text x="350.6" y="60.3">DN2</text>
<text x="350.6" y="63.9">SBU2</text>
<text x="215.3" y="68.8">PD2 (RXD1/AIN1/INT2)</text>
<text x="256.1" y="67.4">8</text>
<text x="256.1" y="70.9">9</text>
<text x="224.9" y="72.3">PD3 (TXD1/INT3)</text>
<text x="225.6" y="75.8">PD4 (INT5/AIN3)</text>
<text x="256.1" y="74.4">10</text>
<text x="256.1" y="78">11</text>
<text x="211.4" y="79.4">PD5 (XCK/AIN4/PCINT12)</text>
<text x="215.2" y="82.9">PD6 (RTS#/AIN5/INT6)</text>
<text x="256.1" y="81.5">12</text>
<text x="198" y="86.4">PD7 (CTS#/HWB#/AIN6/T0/INT7)</text>
<text x="256.1" y="85">13</text>
<text x="222.7" y="93.5">PB0 (SS#/PCINT0)</text>
<text x="256.1" y="92.1">14</text>
<text x="256.1" y="95.6">15</text>
<text x="213.8" y="100.5">PB2 (PDI/MOSI/PCINT2)</text>
<text x="221.2" y="97">PB1 (SCLK/PCINT1)</text>
<text x="256.1" y="99.1">16</text>
<text x="187.9" y="102.7">33</text>
<text x="195.1" y="104.1">DAP</text>
<text x="212.6" y="104.1">PB3 (PDO/MISO/PCINT3)</text>
<text x="225.6" y="107.6">PB4 (T1/PCINT4)</text>
<text x="256.1" y="102.7">17</text>
<text x="256.1" y="106.2">18</text>
<text x="231" y="111.1">PB5 (PCINT5)</text>
<text x="256.1" y="109.7">19</text>
<text x="256.1" y="113.2">20</text>
<text x="208" y="118.2">PB7 (PCINT7/OC.0A/OC.1C)</text>
<text x="231" y="114.7">PB6 (PCINT6)</text>
<text x="256.1" y="116.8">21</text>
<text x="231.1" y="151.7">1</text>
<text x="231.1" y="155.2">2</text>
<text x="231.1" y="158.7">3</text>
<text x="361.6" y="157.3">3</text>
<text x="231.1" y="162.3">4</text>
<text x="231.1" y="165.8">5</text>
<text x="345.5" y="164.4">1</text>
<text x="231.1" y="169.3">6</text>
<text x="57.8" y="183.8">4</text>
<text x="61.3" y="185.6">DIN</text>
<text x="70.6" y="182">DOUT</text>
<text x="81.3" y="180.3">2</text>
<text x="96.6" y="183.8">4</text>
<text x="100.1" y="185.6">DIN</text>
<text x="109.4" y="182">DOUT</text>
<text x="120.1" y="180.3">2</text>
<text x="135.4" y="183.8">4</text>
<text x="138.9" y="185.6">DIN</text>
<text x="148.2" y="182">DOUT</text>
<text x="158.9" y="180.3">2</text>
<text x="57.8" y="208.5">2</text>
<text x="96.6" y="208.5">2</text>
<text x="135.4" y="208.5">2</text>
<text x="61.3" y="210.3">DOUT</text>
<text x="73.7" y="213.8">DIN</text>
<text x="81.3" y="212">4</text>
<text x="100.1" y="210.3">DOUT</text>
<text x="112.5" y="213.8">DIN</text>
<text x="120.1" y="212">4</text>
<text x="138.9" y="210.3">DOUT</text>
<text x="151.3" y="213.8">DIN</text>
<text x="158.9" y="212">4</text>
<text x="70.6" y="238.5">DOUT</text>
<text x="81.3" y="236.7">2</text>
<text x="109.4" y="238.5">DOUT</text>
<text x="120.1" y="236.7">2</text>
<text x="148.2" y="238.5">DOUT</text>
<text x="158.9" y="236.7">2</text>
<text x="57.8" y="240.2">4</text>
<text x="61.3" y="242">DIN</text>
<text x="96.6" y="240.2">4</text>
<text x="100.1" y="242">DIN</text>
<text x="135.4" y="240.2">4</text>
<text x="138.9" y="242">DIN</text>
</g>
<g font-size="3.2">
<text x="338.7" y="23.3">A1B12</text>
<text x="350.6" y="25">GND</text>
<text x="338.7" y="44.4">B1A12</text>
<text x="350.6" y="46.2">GND</text>
<text x="187.9" y="109.7">28</text>
<text x="195.1" y="111.1">UGND</text>
<text x="189.9" y="116.8">3</text>
<text x="195.1" y="118.2">GND</text>
<text x="345.5" y="157.3">4</text>
<text x="361.6" y="164.4">2</text>
<text x="57.8" y="180.3">1</text>
<text x="61.3" y="182">VDD</text>
<text x="96.6" y="180.3">1</text>
<text x="100.1" y="182">VDD</text>
<text x="135.4" y="180.3">1</text>
<text x="138.9" y="182">VDD</text>
<text x="81.3" y="208.5">1</text>
<text x="120.1" y="208.5">1</text>
<text x="158.9" y="208.5">1</text>
<text x="72.8" y="210.3">VDD</text>
<text x="111.6" y="210.3">VDD</text>
<text x="150.4" y="210.3">VDD</text>
<text x="57.8" y="236.7">1</text>
<text x="61.3" y="238.5">VDD</text>
<text x="96.6" y="236.7">1</text>
<text x="100.1" y="238.5">VDD</text>
<text x="135.4" y="236.7">1</text>
<text x="138.9" y="238.5">VDD</text>
</g>
</svg>
